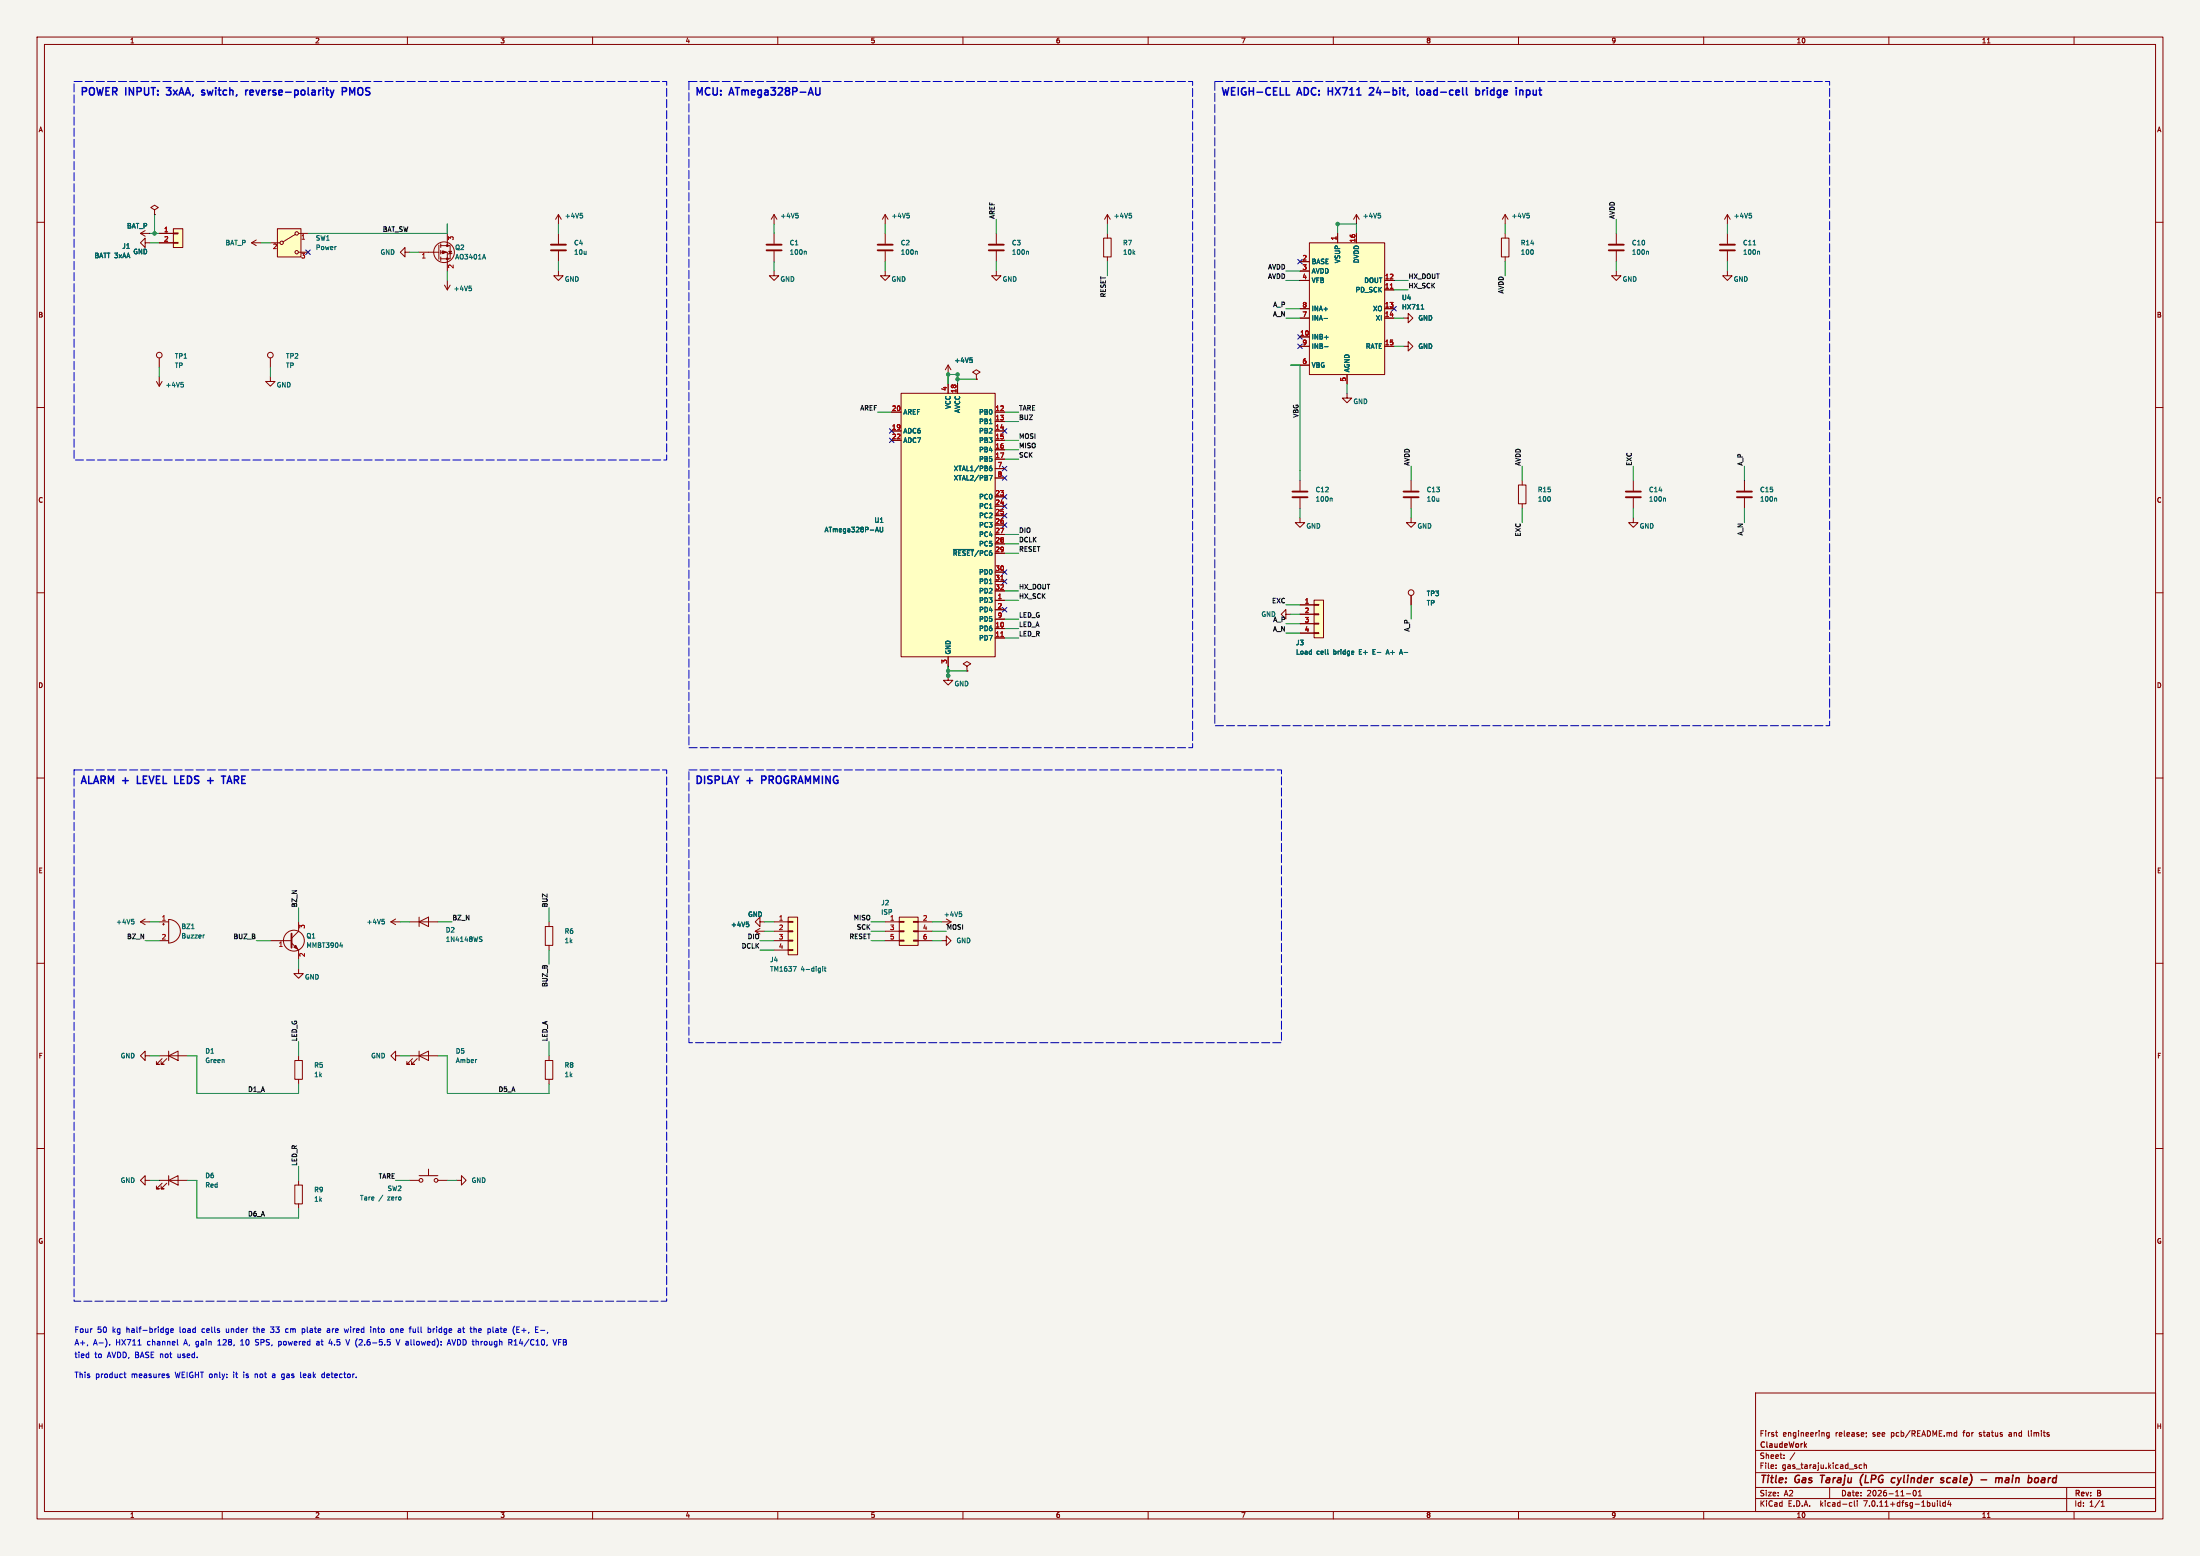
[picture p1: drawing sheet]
<svg xmlns="http://www.w3.org/2000/svg" width="594mm" height="420mm" viewBox="0 0 594 420" stroke-linecap="round" stroke-linejoin="round" font-family="sans-serif">
<path d="M0 0h594v420h-594z" fill="#f5f4ef" stroke="#f5f4ef" stroke-width=".27"/>
<g fill="none" stroke="#840000" stroke-width=".27">
<path d="M10 10h574v400h-574zM12 12h570v396h-570zM60 10v2M110 10v2M160 10v2M210 10v2M260 10v2M310 10v2M360 10v2M410 10v2M460 10v2M510 10v2"/>
<path d="M536.6 11.6h.7M560 10v2M10 60h2M41.7 56.6l1-.6-1-.6-1 .6 1 .6v1.3M41.7 57.9h.1M150.8 57.9v2.6M150.8 57.9l-.8 1.3M150.8 57.9l.7 1.3M209 57.9v2.6M209 57.9l-.8 1.3M209 57.9l.8 1.3M239 57.9l-.8 1.3"/>
<path d="M239 57.9v2.6M239 57.9l.8 1.3M299 57.9v2.6M299 57.9l-.8 1.3M299 57.9l.8 1.3M366.2 57.9v2.6M366.2 57.9l-.7 1.3M366.2 57.9l.8 1.3M406.4 57.9l-.8 1.3M406.4 57.9v2.6M406.4 57.9l.8 1.3M466.4 57.9l-.8 1.3"/>
<path d="M466.4 57.9v2.6M466.4 57.9l.8 1.3M582 60h2M37.9 63l1.3 .8M37.9 63h2.6M39.2 65.5v-1.2l-1.3 1.2 1.3 1.3v-1.3h1.3M39.2 62.2l-1.3 .8M43 63h3.8M43 65.5h3.8M46.8 65.4h1.3v.3h-1.3zM46.8 62.9h1.3v.2h-1.3zM46.8 61.7h2.5v5.1h-2.5z"/>
<path d="M67.9 65.5h2.6M67.9 65.5l1.3 .8M69.2 64.8l-1.3 .7M73 65.5h2.5M74.9 61.7h6.4v7.6h-6.4zM79.7 63.3l-3.3 2M80.6 63h2.6M80.6 68.1h2.6M109.4 68.1v-1.3l-1.3 1.3 1.3 1.2v-1.2h1.2M113.2 68.1h5.3M118.5 66.2v3.8M119 68.1h1.8v5.1"/>
<path d="M119 66.3h2.5v3.6h-2.5M119 65.8v1M119 67.6v1M119 69.3v1.1M120 77l.8 1.2M120.8 63v3.3M120.8 75.7v2.5M121.2 67.8h.7l-.4 .7zM121.5 77l-.7 1.2M122.1 68.3l-1.1 .3M150.8 73.2v1.2h1.2l-1.2 1.3-1.3-1.3h1.3M150.8 63v2.8"/>
<path d="M150.8 67.8v2.8M209 73.2v1.2h1.3l-1.3 1.3-1.3-1.3h1.3M209 63v2.8M209 67.8v2.8M239 73.2v1.2h1.3l-1.3 1.3-1.3-1.3h1.3M239 63v2.8M239 67.8v2.8M269 73.2v1.2h1.3l-1.3 1.3-1.3-1.3h1.3M269 63v2.8M269 67.8v2.8M298 64.3h2v5h-2zM299 63v1.3"/>
<path d="M299 69.3v1.3M351 75.7h2.5M351 70.6h2.5M351 73.2h2.5M353.5 65.5h20.4v35.6h-20.4zM361.2 63v2.5M366.2 63v2.5M373.9 78.2h2.5M373.9 75.7h2.5M405.4 64.3h2v5h-2zM406.4 63v1.3M406.4 69.3v1.3"/>
<path d="M436.4 73.2v1.2h1.3l-1.3 1.3-1.3-1.3h1.3M436.4 63v2.8M436.4 67.8v2.8M466.4 73.2v1.2h1.3l-1.3 1.3-1.3-1.3h1.3M466.4 63v2.8M466.4 67.8v2.8M43 96.6v2.6M73 96.6v2.6M256 98.5l-.8 1.3M256 98.5v2.6M256 98.5l.8 1.3M351 90.9h2.5"/>
<path d="M351 83.3h2.5M351 85.9h2.5M351 93.5h2.5M351 98.6h2.5M373.9 83.3h2.5M373.9 85.9h2.5M373.9 93.5h2.5M378.9 93.5h1.3v-1.3l1.3 1.3-1.3 1.2v-1.2M378.9 85.9h1.3v-1.3l1.3 1.3-1.3 1.2v-1.2M10 110h2M42.2 103l.8 1.2M43 101.7v2.5"/>
<path d="M43.8 103l-.8 1.2M73 101.7v1.3h1.3l-1.3 1.2-1.3-1.2h1.3M240.8 111.2h2.5M240.8 116.3h2.5M240.8 118.9h2.5M243.3 106.2h25.4v71.1h-25.4zM256 103.6v2.6M258.5 103.6v2.6M263.6 101.1l1-.7-1-.6-1 .6 1 .7v1.2M263.6 102.3h.1M268.7 111.2h2.5M268.7 113.8h2.5"/>
<path d="M268.7 116.3h2.5M268.7 118.9h2.5M363.7 106.2v1.2h1.3l-1.3 1.3-1.3-1.3h1.3M363.7 101.1v2.5M582 110h2M268.7 121.4h2.5M268.7 123.9h2.5M268.7 134.1h2.5M268.7 136.6h2.5M268.7 139.2h2.5M268.7 126.5h2.5M268.7 129h2.5"/>
<path d="M351 139.8v1.3h1.3l-1.3 1.2-1.3-1.2h1.3M351 129.6v2.8M351 134.5v2.8M381 139.8v1.3h1.3l-1.3 1.2-1.3-1.2h1.3M381 129.6v2.8M381 134.5v2.8M410 130.9h2v5.1h-2zM411 129.6v1.3M411 136v1.3M441 139.8v1.3h1.3l-1.3 1.2-1.3-1.2h1.3M441 129.6v2.8M441 134.5v2.8"/>
<path d="M471 129.6v2.8M471 134.5v2.8M10 160h2M268.7 141.7h2.5M268.7 144.3h2.5M268.7 146.8h2.5M268.7 149.3h2.5M268.7 154.4h2.5M268.7 157h2.5M268.7 159.5h2.5M582 160h2M256 177.3v2.5"/>
<path d="M261.1 179.8l1-.6-1-.6-1 .6 1 .6v1.3M268.7 162h2.5M268.7 169.7h2.5M268.7 172.2h2.5M268.7 164.6h2.5M268.7 167.1h2.5M347.2 165.8v-1.3l-1.3 1.3 1.3 1.3v-1.3h1.3M351 163.3h3.8M351 165.8h3.8M351 168.3h3.8M351 170.9h3.8M354.8 170.8h1.3v.2h-1.3z"/>
<path d="M354.8 168.2h1.3v.3h-1.3zM354.8 165.7h1.3v.2h-1.3zM354.8 163.1h1.3v.3h-1.3zM354.8 162h2.6v10.2h-2.6zM381 160.7v2.6M256 182.4v1.2h1.3l-1.3 1.3-1.3-1.3h1.3M261.1 181.1h.1M10 210h2M582 210h2M10 260h2M37.9 248.8h2.6M37.9 248.8l1.3 .8"/>
<path d="M39.2 248.1l-1.3 .7M43 248.8h2.5M43 253.9h2.5M43.9 249.5h.5M44.1 249.2v.5M45.5 248.2a3.2 3.2 0 0 1 3.2 3.2 3.2 3.2 0 0 1-3.2 3.1zM73 253.9h5.7M78.7 254.5l1.9 1.9v2.6M80.6 248.8v2.6l-1.9 1.9M105.5 248.8h2.6M105.5 248.8l1.3 .8M106.8 248.1l-1.3 .7"/>
<path d="M110.6 248.8h7.6M113.2 248.8l2.5-1.3v2.6zM113.2 247.5v2.6M147.2 250.1h2.1v5.1h-2.1zM148.2 248.8v1.3M148.2 255.2v1.2M203.9 251.4h2.6M203.9 251.4l1.3 .7M205.2 248.8v-1.3l-1.3 1.3 1.3 1.3v-1.3h1.3M205.2 250.6l-1.3 .8M209 248.8h3.8M209 251.4h3.8"/>
<path d="M209 253.9h3.8M209 256.4h3.8M212.8 256.3h1.3v.3h-1.3zM212.8 253.8h1.3v.2h-1.3zM212.8 251.2h1.3v.3h-1.3zM212.8 248.7h1.3v.2h-1.3zM212.8 247.5h2.6v10.2h-2.6zM239 248.8h3.8M239 251.4h3.8M239 253.9h3.8M242.8 253.8h1.3v.2h-1.3zM242.8 251.2h1.3v.3h-1.3z"/>
<path d="M242.8 248.7h1.3v.2h-1.3zM242.8 247.5h5.1v7.7h-5.1zM246.6 253.8h1.3v.2h-1.3zM246.6 251.2h1.3v.3h-1.3zM246.6 248.7h1.3v.2h-1.3zM247.9 248.8h3.8M247.9 251.4h3.8M247.9 253.9h3.8M254.2 253.9h1.3v-1.3l1.3 1.3-1.3 1.3v-1.3M254.2 248.8h2.6M255.5 248.1l1.3 .7M256.8 248.8l-1.3 .8"/>
<path d="M582 260h2M80.6 261.5v1.3h1.3l-1.3 1.3-1.2-1.3h1.2M39.2 285v-1.3l-1.3 1.3 1.3 1.3v-1.3h1.3M43 285h7.6M43.8 285.7l-1.6 1.6h.8h-.8v-.8M45 285.7l-1.5 1.6h.8h-.8v-.8M45.5 285l2.6-1.3v2.6zM45.5 283.7v2.6M79.6 286.3h2v5h-2zM80.6 285v1.3M80.6 291.3v1.3M106.8 285v-1.3l-1.3 1.3 1.3 1.3v-1.3h1.3"/>
<path d="M110.6 285h7.6M111.4 285.7l-1.5 1.6h.7h-.7v-.8M112.7 285.7l-1.6 1.6h.8h-.8v-.8M113.2 285l2.5-1.3v2.6zM113.2 283.7v2.6M147.2 286.3h2.1v5h-2.1zM148.2 285v1.3M148.2 291.3v1.3M10 310h2M39.2 318.6v-1.3l-1.3 1.3 1.3 1.3v-1.3h1.3M43 318.6h7.6M43.8 319.4l-1.6 1.5h.8h-.8v-.8"/>
<path d="M45 319.4l-1.5 1.5h.8h-.8v-.8M45.5 318.6l2.6-1.3v2.6zM45.5 317.3v2.6M79.6 319.9h2v5.1h-2zM80.6 318.6v1.3M110.6 318.6h2.6M113.2 317.3h5M115.7 315.6v1.7M118.2 318.6h2.6M123.3 318.6h1.3v-1.3l1.3 1.3-1.3 1.3v-1.3M582 310h2M80.6 325v1.2"/>
<path d="M10 360h2M474 376h108v32h-108zM582 360h2M474 397.5h108M474 391.5h108M479.4 386.7h.6M479.5 396.2v.2M479.5 395.4v.2M479.7 387.6l.3 .1M481.7 393.5v.2M481.7 392.7v.2M484.6 392.1l-1.3 1.9"/>
<path d="M493.9 386.7h-.4l-.3 .3 .1 .6h.6M493.9 386.7v1.2l-.3 .3-.4-.1M501.2 395.9l.2 .2-.2 .3M501.2 395.4h.1M502.7 395.4h-.5l-.2 .3 .1 .6h.6M503.3 395.5l.6-.1 .1 1M503.3 394.9v1.5M503.9 386.7v.2M504 387.6l-.2 .3M527.7 386.7h.6M527.7 387.6h.6M528.3 386.2v1.5"/>
<path d="M542.5 387.2v.4M547.7 386.2v1.3l.2 .2M60 408v2M110 408v2M160 408v2M210 408v2M260 408v2M310 408v2M360 408v2M410 408v2M460 408v2M474 404.5h108"/>
<path d="M474 401.5h108M494 401.5v3M499.6 405.6h.4M500 406.5l-.4 .1M500.7 405.1v1.3l.2 .2M501.5 405.1v.1M501.5 405.6v1M510 408v2M514.7 403.2h1.2M516.7 402.4a.72 .72 0 0 0-.3 .8 .72 .72 0 0 0 .8 .5l.2-.5-.2-.8M518 403.8h.8M518 402.7l.4-.4v1.5"/>
<path d="M523.1 405.1v.1M523.1 405.6v1M523.8 405.1v1.3l.2 .2M525.2 405.6h-.4l-.3 .3 .2 .6h.5M525.2 405.1v1.5M526.2 405l-.3 1.1h.9M526.6 405.6v1M536.6 409.6h.7M558 401.5v6.5M560 408v2M567.3 406.6h.9M567.3 405.5l.4-.4v1.5"/>
<circle cx="76" cy="65.5" r=".46"/>
<circle cx="80.1" cy="68.1" r=".46"/>
<circle cx="80.1" cy="63" r=".46"/>
<circle cx="119.9" cy="68.1" r="2.79"/>
<circle cx="43" cy="95.9" r=".76"/>
<circle cx="73" cy="95.9" r=".76"/>
<circle cx="381" cy="160" r=".76"/>
<circle cx="79.3" cy="253.9" r="2.82"/>
<circle cx="113.7" cy="318.6" r=".51"/>
<circle cx="117.7" cy="318.6" r=".51"/>
</g>
<g fill="none" stroke="#840000" stroke-width=".4">
<path d="M491.5 398.2h1.1M492.1 398.2l-.3 2M503.1 397.9a2.35 2.35 0 0 0-.4 3.1M511.5 398.9l.2 .1M512.4 398.9l.3 1.3M526.6 399h-.7l-.3 .8 .3 .4 .6-.1M534.9 399.4h1.5M538.9 398.9l-.1 1.3M539 399h.7M539.9 399h.7M541.6 399h.8l-.1 1.2M542.4 399.3l-.9 .2-.1 .4 .2 .3 .7-.1"/>
<path d="M551.3 399h.8l-.1 1.2M552.1 399.3l-.7 .1-.3 .3M512.4 400.7l-.3 .2M551.2 400.1h.8"/>
</g>
<g fill="#ffffc2" stroke="#ffffc2" stroke-width=".27">
<path d="M353.5 65.5h20.4v35.6h-20.4z"/>
<path d="M46.8 61.7h2.5v5.1h-2.5z"/>
<path d="M74.9 61.7h6.4v7.6h-6.4z"/>
<path d="M242.8 247.5h5.1v7.7h-5.1z"/>
<path d="M212.8 247.5h2.6v10.2h-2.6z"/>
<path d="M354.8 162h2.6v10.2h-2.6z"/>
<path d="M243.3 106.2h25.4v71.1h-25.4z"/>
</g>
<g fill="none" stroke="#006464" stroke-width=".27">
<path d="M156.7 57.6h.6M157.1 58.1l.2 .2-.2 .5M214.9 57.6h.6M215.3 58.1l.2 .2-.2 .5M244.9 57.6h.6M245.3 58.1l.2 .2-.2 .5M304.9 57.6h.6M305.3 58.1l.2 .2-.2 .5M372.1 57.6h.6M372.5 58.1l.3 .2-.3 .5M412.3 57.6h.6M412.7 58.1l.2 .2-.2 .5"/>
<path d="M472.3 57.6h.6M472.7 58.1l.3 .2-.3 .5M126.7 77.2h.6M127.1 77.7l.2 .2-.2 .6M130.7 68.7l.4 1.2M217.5 67.8l.2 .2v.7M247.5 67.8l.2 .2v.7M277.5 67.8l.2 .2v.7M444.9 67.8l.2 .2v.7M473.3 66.1h.8M474.9 67.8l.2 .2v.7M261.9 96.6h.6"/>
<path d="M262.3 97.1l.2 .2-.2 .6M357.5 86h.9M357.7 91h.9M357.7 93.6h.9M383.7 83.4h.7M48.9 103.2h.6M49.3 103.7l.2 .2-.2 .6M267.1 128.3h.8l-.5 1.3M267.2 126.4l.4-.1 .3 .2-.2 .5-.5-.1M267.7 125.8l-.5 .3M359.5 134.5l.2 .1v.7M449.5 134.5l.2 .1v.7"/>
<path d="M479.5 134.5l.2 .1v.7M236.5 143.2h.6M236.8 142.3l.4 1.3M237.6 142.3v1l.3 .3 .4-.3v-1M257.4 148.3h5.5M358.6 176.5l.1 .1M374.3 176.2h.6M374.6 175.3l-.4 1.3M378 176.2h.6M378.3 175.3l-.4 1.3M35.5 248.1h.6M36 248.6l.2 .3-.2 .5"/>
<path d="M51.7 250.7h.7M55.2 252.4h-.2M91.7 255.3h.8M92.3 254.9v.8M103.2 248.1h.6M103.6 248.6l.2 .3-.2 .5M129.7 253.5l.3 .1 .1 .3-.5 .2M129.7 252.9h.4M201.5 248.9h.6M202 249.4l.2 .2-.2 .5M259 246.1h.6M259.4 246.6l.3 .3-.3 .5"/>
<path d="M214.1 260.9h.9l-.6 1.3M222.1 260.9v.1M222.1 261.3v.9M222.5 261.3h.5M222.7 260.9v1.1l.3 .2"/>
</g>
<path d="M375.4 77.8h.7M270.2 156.5h.7M270.2 171.8h.7" fill="none" stroke="#a90000" stroke-width=".27"/>
<g fill="none" stroke="#840000" stroke-width=".51">
<path d="M148.7 67.6h4.1M148.7 66h4.1M207 67.6h4M207 66h4M237 67.6h4M237 66h4M267 67.6h4M267 66h4M434.4 67.6h4M434.4 66h4M464.4 67.6h4M464.4 66h4"/>
<path d="M349 134.2h4M349 132.7h4M379 134.2h4M379 132.7h4M439 134.2h4M439 132.7h4M469 134.2h4M469 132.7h4M78.7 252v3.8"/>
</g>
<g fill="#840000" stroke="#840000" stroke-width=".27">
<path d="M79.4 255.7l.5-.5 .5 1z"/>
<path d="M119.5 67.7l1 .4-1 .4z"/>
<circle cx="120.8" cy="69.9" r=".25"/>
<circle cx="120.8" cy="66.3" r=".25"/>
</g>
<g fill="none" stroke="#0000c2" stroke-width=".4">
<path d="M44.9 23.7h1.2M44.9 25.5l.3 .2M54.5 24.9l.8 .4-.1 .3-.6 .1M54.5 24.4h.7M66.9 24.3l-.6 .4M68.1 24.3h-.3l-.3 .3 .1 1 .5 .1M68.4 24.8l-.9 .2M92.4 24.7l1-.1 .2-.3-.1-.5-.3-.1h-.8v2M95.1 25.1l-.7-1.4v2M221.4 23.7l-.1 1.8-.3 .2-.7-.2M347.3 25.7h.9M358.6 23.7v2"/>
<path d="M358.6 24.6h1.2M370.7 23.7h-.7l-.2 .1M370.8 24.5l-1.1 1.2h1.2M382.5 23.7v1.7l.3 .3M384.3 24.4l-.4-.1-.4 .4 .2 .9h.6M398.5 24.4l.6-.1 .4 .4-.2 .9h-.8M398.5 23.7v2M400.3 24.3v1.4M400.9 24.3l-.6 .4M412.1 25.6l.6 .1M412.1 24.3v2M412.7 24.3l-.6 .1"/>
<path d="M37.1 209.5v2h.9M56 210.7h1.6M59.8 209.5h1.1M60.3 209.5v2M61.3 211.5l.7-2 .6 2M61.5 210.9h.9M205.7 210.5h.7M206.4 209.5h-.7v2"/>
</g>
<g fill="none" stroke="#0000c2" stroke-width=".27">
<path d="M44.7 359.4l.3 .3 .5-.1M45.5 358.7v1.2l-.3 .3-.4-.1M45.5 358.7h-.5l-.3 .2M46.1 359.2l.7-.2-.1-.3h-.4l-.2 .2 .1 .7h.5M68.3 358.7h.6M73 359.5l.7 .2M73 358.2h1M77.7 358.7l-.6 .2 .1 .6 .5 .2M81.6 359.6h.6M81.6 358.7h.6M81.6 358.7v1.5M88.4 358.7h.4l.2 .2"/>
<path d="M89 359l-.7 .3 .2 .4 .5-.1M94.1 358.7l-.3 1-.3-.8-.3 .8M100.1 358.2v.1M100.8 358.7v1M101.2 358.7l-.4 .1M105.6 358.7h.4l.2 .2v.6l-.6 .1M111.5 358.7v.7l.5 .3M115.7 358.7l.6 .2-.1 .6-.5 .2M117 358.7v1M117.1 358.7l-.1 .2M123.9 358.7l.5 .2v.8M124.4 359.6l-.5 .1"/>
<path d="M124.4 359l-.5 .1M124.9 358.7h.6M125.1 358.2v1.2l.2 .3M128.4 358.7l.2 .2v.8M133.1 358.2v1.2l.2 .3M139.5 358.9h.5M140.2 358.2h-.7v1.5h.7M146 359.1h1.1M29.6 362.9v.2M33.5 370.9h.5M33.7 370.4v1.2l.3 .3M37.2 363.1h.9"/>
<path d="M45.2 370.9h.4M45.2 371.4h.4l.1 .2-.5 .3M47.9 361.6v1.2l.2 .3M58.8 363.1h.9M59 361.9l-.2 .1M65 363.1h.8M65.2 361.8l-.2 .2M68.9 370.9v1M69 370.9l-.1 .1M69 363l.5 .1M69.2 361.6l-.2 .2 .2 .5M74 370.9h-.4"/>
<path d="M74.1 371.3l-.6 .2 .1 .3 .5 .1M75.2 363l.5 .1M75.2 362.1v1.5M75.7 362.1h-.5M76.1 372.3l.4 .1M76.2 371.8l.4 .1M76.6 370.9h-.4M81.2 370.4v1.2l.2 .3M85.5 362.1h.6M86 362.5l-.5 .2v.3l.5 .1M87.6 370.9h-.4l-.3 .2 .1 .7h.6M89.2 361.5l-.4 1.1h.9"/>
<path d="M93.4 361.6l.5 1.5 .5-1.5M107 361.6l.5 1.5 .5-1.5M120.7 363.1l.5-1.5 .5 1.5M120.9 362.6h.7M122 361.6l.5 1.5M137.4 361.6h.6l.2 .2-.1 .5h-.7M137.7 362.3l.5 .8M138.8 363.1h.9M139.2 361.6l-.4 .4M149.3 361.6l.5 1.5 .5-1.5M150.8 362.3h.5M151.5 361.6h-.7v1.5"/>
</g>
<path d="M20 22h160v102.2h-160v-102.2M186 22h136v179.8h-136v-179.8M328 22h166v173.9h-166v-173.9M20 207.8h160v143.4h-160v-143.4M186 207.8h160v73.6h-160v-73.6" fill="none" stroke="#0000c2" stroke-width=".27" stroke-dasharray="2.2 .8"/>
<g fill="none" stroke="#009600" stroke-width=".27">
<path d="M41.7 57.9v5.1M269 59.2v3.8M436.4 59.2v3.8M40.5 63h2.5M40.5 65.5h2.5M70.5 65.5h2.5M110.6 68.1h2.6M120.8 60.5v2.5h-37.6M120.8 73.2v2.5M150.8 60.5v2.5M150.8 70.6v2.6M209 60.5v2.5"/>
<path d="M209 70.6v2.6M239 60.5v2.5M239 70.6v2.6M269 70.6v2.6M299 60.5v2.5M299 70.6v3.8M347.2 75.7h3.8M347.2 73.2h3.8M361.2 63v-2.5h5v2.5M376.4 78.2h3.8M376.4 75.7h3.8M406.4 60.5v2.5"/>
<path d="M406.4 70.6v3.8M436.4 70.6v2.6M466.4 60.5v2.5M466.4 70.6v2.6M43 99.2v2.5M73 99.2v2.5M347.2 85.9h3.8M347.2 83.3h3.8M348.5 98.6h2.5v31M376.4 85.9h2.5M376.4 93.5h2.5M236.9 111.2h3.9"/>
<path d="M256 101.1h.1M256 101.1h2.5v2.5M256 101.1v2.5M258.5 102.3h5.1M271.2 111.2h3.8M271.2 118.9h3.8M271.2 113.8h3.8M363.7 103.6v2.6M271.2 121.4h3.8M271.2 123.9h3.8M351 137.3v2.5M381 125.8v3.8"/>
<path d="M381 137.3v2.5M411 125.8v3.8M411 137.3v3.8M441 125.8v3.8M441 137.3v2.5M471 125.8v3.8M471 137.3v3.8M271.2 149.3h3.8M271.2 159.5h3.8M271.2 144.3h3.8M271.2 146.8h3.8M256 179.8v2.6"/>
<path d="M271.2 172.2h3.8M271.2 167.1h3.8M271.2 162h3.8M271.2 169.7h3.8M347.2 170.9h3.8M347.2 163.3h3.8M347.2 168.3h3.8M348.5 165.8h2.5M381 163.3v3.8M256 182.4h.1M256 181.1h5.1M39.2 253.9h3.8"/>
<path d="M40.5 248.8h2.5M69.2 253.9h3.8M80.6 245v3.8M80.6 259v2.5M108.1 248.8h2.5M118.2 248.8h3.9M148.2 245v3.8M148.2 256.4v3.8M205.2 253.9h3.8M205.2 256.4h3.8M206.5 248.8h2.5M206.5 251.4h2.5"/>
<path d="M235.2 253.9h3.8M235.2 248.8h3.8M235.2 251.4h3.8M251.7 253.9h2.5M251.7 248.8h2.5M251.7 251.4h3.8M40.5 285h2.5M50.6 285h2.6v10.1h27.4v-2.5M80.6 281.2v3.8M108.1 285h2.5M118.2 285h2.6v10.1h27.4v-2.5M148.2 281.2v3.8"/>
<path d="M40.5 318.6h2.5M50.6 318.6h2.6v10.2h27.4v-2.6M80.6 314.8v3.8M106.8 318.6h3.8M120.8 318.6h2.5"/>
</g>
<g fill="none" stroke="#000084" stroke-width=".27">
<path d="M82.6 67.5l1.2 1.2M83.8 67.5l-1.2 1.2M350.4 70l1.2 1.2M351.6 70l-1.2 1.2M350.4 92.9l1.2 1.2M350.4 90.3l1.2 1.2M351.6 92.9l-1.2 1.2M351.6 90.3l-1.2 1.2M375.8 82.7l1.2 1.2M377 82.7l-1.2 1.2M240.2 115.7l1.2 1.2M240.2 118.2l1.2 1.3"/>
<path d="M241.4 115.7l-1.2 1.2M241.4 118.2l-1.2 1.3M270.6 115.7l1.2 1.2M271.8 115.7l-1.2 1.2M270.6 128.4l1.2 1.2M270.6 138.6l1.2 1.2M270.6 133.5l1.2 1.2M270.6 125.9l1.2 1.2M270.6 136l1.2 1.2M271.8 128.4l-1.2 1.2M271.8 138.6l-1.2 1.2M271.8 133.5l-1.2 1.2"/>
<path d="M271.8 125.9l-1.2 1.2M271.8 136l-1.2 1.2M270.6 141.1l1.2 1.2M270.6 156.3l1.2 1.3M270.6 153.8l1.2 1.2M271.8 141.1l-1.2 1.2M271.8 156.3l-1.2 1.3M271.8 153.8l-1.2 1.2M270.6 164l1.2 1.2M271.8 164l-1.2 1.2"/>
</g>
<g fill="#009600" stroke="#009600" stroke-width=".27">
<circle cx="258.5" cy="102.3" r=".46"/>
<circle cx="361.2" cy="60.5" r=".46"/>
<circle cx="258.5" cy="101.1" r=".46"/>
<circle cx="256" cy="101.1" r=".46"/>
<circle cx="41.7" cy="63" r=".46"/>
<circle cx="256" cy="182.4" r=".46"/>
<circle cx="256" cy="181.1" r=".46"/>
</g>
<g font-size="2.8" fill="#0000c2">
<text x="21.5" y="26.3">POWER</text>
<text x="34" y="26.3">INPUT:</text>
<text x="46" y="26.3">3xAA,</text>
<text x="56.2" y="26.3">switch,</text>
<text x="68.8" y="26.3">reverse-polarity</text>
<text x="95.7" y="26.3">PMOS</text>
<text x="187.5" y="26.3">MCU:</text>
<text x="197.2" y="26.3">ATmega328P-AU</text>
<text x="329.5" y="26.3">WEIGH-CELL</text>
<text x="350.5" y="26.3">ADC:</text>
<text x="359.5" y="26.3">HX711</text>
<text x="371.5" y="26.3">24-bit,</text>
<text x="385" y="26.3">load-cell</text>
<text x="401.8" y="26.3">bridge</text>
<text x="413.4" y="26.3">input</text>
<text x="21.5" y="212.2">ALARM +</text>
<text x="38" y="212.2">LEVEL LEDS</text>
<text x="63.3" y="212.2">TARE</text>
<text x="187.5" y="212.2">DISPLAY</text>
<text x="201.7" y="212.2">+</text>
<text x="206.5" y="212.2">PROGRAMMING</text>
</g>
<g font-size="2.8" fill="#840000">
<text x="475" y="400.9">Title:</text>
<text x="484.7" y="400.9">Gas</text>
<text x="492.4" y="400.9">Taraju</text>
<text x="503.9" y="400.9">(LPG</text>
<text x="513.2" y="400.9">cylinder</text>
<text x="527.3" y="400.9">scale)</text>
<text x="538.9" y="400.9">-</text>
<text x="543.7" y="400.9">main</text>
<text x="553.2" y="400.9">board</text>
</g>
<g font-size="2.1" fill="#0000c2">
<text x="20" y="359.9">Four</text>
<text x="26.2" y="359.9">50</text>
<text x="30.4" y="359.9">kg</text>
<text x="34.3" y="359.9">half-bridge</text>
<text x="48.8" y="359.9">load</text>
<text x="54.9" y="359.9">cells</text>
<text x="61.6" y="359.9">under</text>
<text x="69.2" y="359.9">the</text>
<text x="74" y="359.9">33</text>
<text x="78.1" y="359.9">cm</text>
<text x="82.7" y="359.9">plate</text>
<text x="89.7" y="359.9">are</text>
<text x="94.5" y="359.9">wired</text>
<text x="101.7" y="359.9">into</text>
<text x="107.3" y="359.9">one</text>
<text x="112.6" y="359.9">full</text>
<text x="117.7" y="359.9">bridge</text>
<text x="126" y="359.9">at</text>
<text x="129.5" y="359.9">the</text>
<text x="134.3" y="359.9">plate</text>
<text x="141.2" y="359.9">(E+,</text>
<text x="147.4" y="359.9">E-,</text>
<text x="20" y="363.3">A+,</text>
<text x="25.2" y="363.3">A-).</text>
<text x="31.3" y="363.3">HX711</text>
<text x="39.9" y="363.3">channel</text>
<text x="50" y="363.3">A, gain</text>
<text x="59.4" y="363.3">128,</text>
<text x="65.7" y="363.3">10</text>
<text x="69.8" y="363.3">SPS,</text>
<text x="76.2" y="363.3">powered</text>
<text x="86.6" y="363.3">at</text>
<text x="90.2" y="363.3">4.5</text>
<text x="95" y="363.3">V (2.6-5.5</text>
<text x="108.9" y="363.3">V allowed):</text>
<text x="123" y="363.3">AVDD through</text>
<text x="139.8" y="363.3">R14/C10,</text>
<text x="152.1" y="363.3">VFB</text>
<text x="20" y="366.7">tied</text>
<text x="25.5" y="366.7">to</text>
<text x="29" y="366.7">AVDD, BASE not</text>
<text x="48.4" y="366.7">used.</text>
<text x="20" y="372.1">This</text>
<text x="25.7" y="372.1">product</text>
<text x="35.5" y="372.1">measures</text>
<text x="47.5" y="372.1">WEIGHT only:</text>
<text x="63.4" y="372.1">it</text>
<text x="66.3" y="372.1">is</text>
<text x="69.5" y="372.1">not</text>
<text x="74.4" y="372.1">a</text>
<text x="77.1" y="372.1">gas</text>
<text x="82.3" y="372.1">leak</text>
<text x="88.2" y="372.1">detector.</text>
</g>
<g font-size="2.1" fill="#840000">
<text x="475" y="388">First</text>
<text x="481.3" y="388">engineering</text>
<text x="495.6" y="388">release;</text>
<text x="505.8" y="388">see</text>
<text x="510.8" y="388">pcb/README.md</text>
<text x="530.5" y="388">for</text>
<text x="534.9" y="388">status</text>
<text x="543.1" y="388">and</text>
<text x="548.5" y="388">limits</text>
<text x="475" y="394">Sheet:</text>
<text x="475" y="391.2">ClaudeWork</text>
<text x="475" y="396.7">File:</text>
<text x="481.1" y="396.7">gas_taraju.kicad_sch</text>
<text x="475" y="406.9">KiCad</text>
<text x="475" y="404.1">Size:</text>
<text x="481.7" y="404.1">A2</text>
<text x="482.7" y="406.9">E.D.A.</text>
<text x="491.6" y="406.9">kicad-cli</text>
<text x="497" y="404.1">Date:</text>
<text x="503.5" y="406.9">7.0.11+dfsg-1build4</text>
<text x="504" y="404.1">2026-11-01</text>
<text x="560" y="404.3">Rev:</text>
<text x="560" y="406.9">Id:</text>
<text x="564.1" y="406.9">1/1</text>
<text x="566.4" y="404.3">B</text>
</g>
<g font-size="1.8" fill="#840000">
<text x="35" y="11.9">1</text>
<text x="85" y="11.9">2</text>
<text x="135" y="11.9">3</text>
<text x="185" y="11.9">4</text>
<text x="235" y="11.9">5</text>
<text x="285" y="11.9">6</text>
<text x="335" y="11.9">7</text>
<text x="385" y="11.9">8</text>
<text x="435" y="11.9">9</text>
<text x="485" y="11.9">10</text>
<text x="535" y="11.9">11</text>
<text x="10.3" y="35.9">A</text>
<text x="582.3" y="35.9">A</text>
<text x="10.3" y="85.9">B</text>
<text x="582.3" y="85.9">B</text>
<text x="10.3" y="135.9">C</text>
<text x="582.3" y="135.9">C</text>
<text x="10.3" y="185.9">D</text>
<text x="582.3" y="185.9">D</text>
<text x="10.3" y="235.9">E</text>
<text x="582.3" y="235.9">E</text>
<text x="10.3" y="285.9">F</text>
<text x="582.3" y="285.9">F</text>
<text x="10.3" y="335.9">G</text>
<text x="582.3" y="335.9">G</text>
<text x="10.2" y="385.9">H</text>
<text x="582.2" y="385.9">H</text>
<text x="35" y="409.9">1</text>
<text x="85" y="409.9">2</text>
<text x="135" y="409.9">3</text>
<text x="185" y="409.9">4</text>
<text x="235" y="409.9">5</text>
<text x="285" y="409.9">6</text>
<text x="335" y="409.9">7</text>
<text x="385" y="409.9">8</text>
<text x="435" y="409.9">9</text>
<text x="485" y="409.9">10</text>
<text x="535" y="409.9">11</text>
</g>
<g font-size="1.8" fill="#006464">
<text x="152.4" y="59.1">+4V5</text>
<text x="210.6" y="59.1">+4V5</text>
<text x="240.6" y="59.1">+4V5</text>
<text x="300.6" y="59.1">+4V5</text>
<text x="367.9" y="59.1">+4V5</text>
<text x="408" y="59.1">+4V5</text>
<text x="468" y="59.1">+4V5</text>
<text x="34.2" y="61.9">BAT_P</text>
<text x="85.2" y="65.1">SW1</text>
<text x="25.4" y="69.9">BATT 3xAA</text>
<text x="32.9" y="67.3">J1</text>
<text x="35.9" y="68.8">GND</text>
<text x="60.8" y="66.4">BAT_P</text>
<text x="85.2" y="67.7">Power</text>
<text x="102.6" y="68.9">GND</text>
<text x="122.8" y="70.2">AO3401A</text>
<text x="122.8" y="67.7">Q2</text>
<text x="154.9" y="66.4">C4</text>
<text x="154.9" y="68.9">10u</text>
<text x="213.1" y="66.4">C1</text>
<text x="213.1" y="68.9">100n</text>
<text x="243.1" y="66.4">C2</text>
<text x="243.1" y="68.9">100n</text>
<text x="273.1" y="66.4">C3</text>
<text x="273.1" y="68.9">100n</text>
<text x="303.1" y="66.4">R7</text>
<text x="303.1" y="68.9">10k</text>
<text x="354" y="71.5">BASE</text>
<text x="362" y="71.2" transform="rotate(-90 362 71.2)">VSUP</text>
<text x="367.1" y="71.2" transform="rotate(-90 367.1 71.2)">DVDD</text>
<text x="410.5" y="66.4">R14</text>
<text x="410.5" y="68.9">100</text>
<text x="440.5" y="66.4">C10</text>
<text x="440.5" y="68.9">100n</text>
<text x="470.5" y="66.4">C11</text>
<text x="470.5" y="68.9">100n</text>
<text x="152.4" y="76.2">GND</text>
<text x="210.6" y="76.2">GND</text>
<text x="240.6" y="76.2">GND</text>
<text x="270.6" y="76.2">GND</text>
<text x="354" y="74">AVDD</text>
<text x="354" y="76.6">VFB</text>
<text x="368.2" y="76.6">DOUT</text>
<text x="438" y="76.2">GND</text>
<text x="468" y="76.2">GND</text>
<text x="122.4" y="78.8">+4V5</text>
<text x="365.9" y="79.1">PD_SCK</text>
<text x="378.4" y="81.2">U4</text>
<text x="378.4" y="83.7">HX711</text>
<text x="354" y="86.7">INA-</text>
<text x="354" y="84.2">INA+</text>
<text x="370.6" y="84.2">XO</text>
<text x="371.3" y="86.7">XI</text>
<text x="382.8" y="86.7">GND</text>
<text x="354" y="91.8">INB+</text>
<text x="354" y="94.3">INB-</text>
<text x="368.7" y="94.3">RATE</text>
<text x="382.8" y="94.3">GND</text>
<text x="47.1" y="97">TP1</text>
<text x="47.1" y="99.5">TP</text>
<text x="77.1" y="97">TP2</text>
<text x="77.1" y="99.5">TP</text>
<text x="257.6" y="98.1">+4V5</text>
<text x="354" y="99.4">VBG</text>
<text x="364.6" y="100.6" transform="rotate(-90 364.6 100.6)">AGND</text>
<text x="44.6" y="104.8">+4V5</text>
<text x="74.6" y="104.8">GND</text>
<text x="243.8" y="112.1">AREF</text>
<text x="256.9" y="110.5" transform="rotate(-90 256.9 110.5)">VCC</text>
<text x="259.4" y="111.6" transform="rotate(-90 259.4 111.6)">AVCC</text>
<text x="264.2" y="112.1">PB0</text>
<text x="365.3" y="109.2">GND</text>
<text x="243.8" y="117.2">ADC6</text>
<text x="243.8" y="119.7">ADC7</text>
<text x="264.2" y="114.6">PB1</text>
<text x="264.2" y="117.2">PB2</text>
<text x="264.2" y="119.7">PB3</text>
<text x="264.2" y="122.3">PB4</text>
<text x="264.2" y="124.8">PB5</text>
<text x="257.4" y="127.3">XTAL1/PB6</text>
<text x="257.4" y="129.9">XTAL2/PB7</text>
<text x="264.2" y="135">PC0</text>
<text x="264.2" y="137.5">PC1</text>
<text x="355.1" y="133">C12</text>
<text x="355.1" y="135.6">100n</text>
<text x="385.1" y="133">C13</text>
<text x="385.1" y="135.6">10u</text>
<text x="415.1" y="133">R15</text>
<text x="415.1" y="135.6">100</text>
<text x="445.1" y="133">C14</text>
<text x="445.1" y="135.6">100n</text>
<text x="475.1" y="133">C15</text>
<text x="475.1" y="135.6">100n</text>
<text x="222.5" y="143.9">ATmega328P-AU</text>
<text x="236" y="141.3">U1</text>
<text x="264.2" y="140">PC2</text>
<text x="264.2" y="142.6">PC3</text>
<text x="352.6" y="142.9">GND</text>
<text x="382.6" y="142.9">GND</text>
<text x="442.6" y="142.9">GND</text>
<text x="264.2" y="145.1">PC4</text>
<text x="264.2" y="147.7">PC5</text>
<text x="257.2" y="150.2">~{RESET}/PC6</text>
<text x="264.2" y="155.3">PD0</text>
<text x="264.2" y="157.8">PD1</text>
<text x="264.2" y="160.4">PD2</text>
<text x="385.1" y="161.1">TP3</text>
<text x="264.2" y="162.9">PD3</text>
<text x="264.2" y="165.4">PD4</text>
<text x="264.2" y="168">PD5</text>
<text x="340.5" y="166.7">GND</text>
<text x="385.1" y="163.6">TP</text>
<text x="264.2" y="170.5">PD6</text>
<text x="264.2" y="173.1">PD7</text>
<text x="256.9" y="176.8" transform="rotate(-90 256.9 176.8)">GND</text>
<text x="349.8" y="174.3">J3</text>
<text x="349.8" y="176.9">Load</text>
<text x="355.5" y="176.9">cell</text>
<text x="360.1" y="176.9">bridge</text>
<text x="367.2" y="176.9">E+</text>
<text x="371.1" y="176.9">E-</text>
<text x="375" y="176.9">A+</text>
<text x="378.8" y="176.9">A-</text>
<text x="257.6" y="185.4">GND</text>
<text x="237.8" y="244.5">J2</text>
<text x="31.3" y="249.7">+4V5</text>
<text x="48.9" y="251">BZ1</text>
<text x="98.9" y="249.7">+4V5</text>
<text x="120.2" y="251.9">D2</text>
<text x="197.3" y="250.4">+4V5</text>
<text x="201.9" y="247.7">GND</text>
<text x="237.8" y="247.1">ISP</text>
<text x="254.7" y="247.7">+4V5</text>
<text x="48.9" y="253.5">Buzzer</text>
<text x="82.6" y="253.5">Q1</text>
<text x="82.6" y="256">MMBT3904</text>
<text x="120.2" y="254.4">1N4148WS</text>
<text x="152.3" y="252.2">R6</text>
<text x="152.3" y="254.8">1k</text>
<text x="258.2" y="254.8">GND</text>
<text x="207.8" y="259.9">J4</text>
<text x="207.8" y="262.4">TM1637</text>
<text x="216.2" y="262.4">4-digit</text>
<text x="82.2" y="264.6">GND</text>
<text x="32.5" y="285.8">GND</text>
<text x="55.3" y="284.6">D1</text>
<text x="55.3" y="287.1">Green</text>
<text x="100.1" y="285.8">GND</text>
<text x="122.9" y="284.6">D5</text>
<text x="122.9" y="287.1">Amber</text>
<text x="84.7" y="288.4">R5</text>
<text x="84.7" y="290.9">1k</text>
<text x="152.3" y="288.4">R8</text>
<text x="152.3" y="290.9">1k</text>
<text x="32.5" y="319.5">GND</text>
<text x="55.3" y="318.2">D6</text>
<text x="55.3" y="320.7">Red</text>
<text x="84.7" y="322">R9</text>
<text x="104.5" y="321.7">SW2</text>
<text x="127.2" y="319.5">GND</text>
<text x="84.7" y="324.5">1k</text>
<text x="97.1" y="324.2">Tare</text>
<text x="102.3" y="324.2">/</text>
<text x="104.8" y="324.2">zero</text>
</g>
<g font-size="1.8" fill="#0f0f0f">
<text x="268.7" y="59.2" transform="rotate(-90 268.7 59.2)">AREF</text>
<text x="436.1" y="59.2" transform="rotate(-90 436.1 59.2)">AVDD</text>
<text x="103.2" y="62.7">BAT_SW</text>
<text x="342.3" y="72.8">AVDD</text>
<text x="342.3" y="75.4">AVDD</text>
<text x="380.2" y="77.9">HX_SCK</text>
<text x="380.2" y="75.4">HX_DOUT</text>
<text x="298.7" y="80.4" transform="rotate(-90 298.7 80.4)">RESET</text>
<text x="343.7" y="83">A_P</text>
<text x="406" y="79.3" transform="rotate(-90 406 79.3)">AVDD</text>
<text x="343.6" y="85.5">A_N</text>
<text x="232.2" y="110.9">AREF</text>
<text x="275" y="113.4">BUZ</text>
<text x="275" y="110.9">TARE</text>
<text x="350.6" y="112.8" transform="rotate(-90 350.6 112.8)">VBG</text>
<text x="275" y="118.5">MOSI</text>
<text x="275" y="123.6">SCK</text>
<text x="275" y="121.1">MISO</text>
<text x="380.6" y="125.8" transform="rotate(-90 380.6 125.8)">AVDD</text>
<text x="410.7" y="125.8" transform="rotate(-90 410.7 125.8)">AVDD</text>
<text x="440.7" y="125.8" transform="rotate(-90 440.7 125.8)">EXC</text>
<text x="470.7" y="125.8" transform="rotate(-90 470.7 125.8)">A_P</text>
<text x="275" y="143.9">DIO</text>
<text x="275" y="146.5">DCLK</text>
<text x="275" y="149">RESET</text>
<text x="410.7" y="144.9" transform="rotate(-90 410.7 144.9)">EXC</text>
<text x="470.7" y="144.7" transform="rotate(-90 470.7 144.7)">A_N</text>
<text x="275" y="159.2">HX_DOUT</text>
<text x="275" y="161.7">HX_SCK</text>
<text x="275" y="166.8">LED_G</text>
<text x="343.4" y="162.9">EXC</text>
<text x="343.7" y="168">A_P</text>
<text x="275" y="171.9">LED_R</text>
<text x="275" y="169.3">LED_A</text>
<text x="343.6" y="170.5">A_N</text>
<text x="380.6" y="170.6" transform="rotate(-90 380.6 170.6)">A_P</text>
<text x="80.3" y="245" transform="rotate(-90 80.3 245)">BZ_N</text>
<text x="147.9" y="245" transform="rotate(-90 147.9 245)">BUZ</text>
<text x="122.1" y="248.5">BZ_N</text>
<text x="230.4" y="248.5">MISO</text>
<text x="231.2" y="251">SCK</text>
<text x="255.5" y="251">MOSI</text>
<text x="34.2" y="253.6">BZ_N</text>
<text x="62.9" y="253.6">BUZ_B</text>
<text x="200.1" y="256.1">DCLK</text>
<text x="201.8" y="253.6">DIO</text>
<text x="229.2" y="253.6">RESET</text>
<text x="147.9" y="266.5" transform="rotate(-90 147.9 266.5)">BUZ_B</text>
<text x="80.3" y="281.2" transform="rotate(-90 80.3 281.2)">LED_G</text>
<text x="147.9" y="281.2" transform="rotate(-90 147.9 281.2)">LED_A</text>
<text x="66.9" y="294.8">D1_A</text>
<text x="134.5" y="294.8">D5_A</text>
<text x="80.3" y="314.8" transform="rotate(-90 80.3 314.8)">LED_R</text>
<text x="102.1" y="318.3">TARE</text>
<text x="66.9" y="328.4">D6_A</text>
</g>
<g font-size="1.8" fill="#a90000">
<text x="44.2" y="62.7">1</text>
<text x="44.2" y="65.3">2</text>
<text x="81.2" y="65">1</text>
<text x="122.8" y="65" transform="rotate(-90 122.8 65)">3</text>
<text x="360.9" y="65" transform="rotate(-90 360.9 65)">1</text>
<text x="366" y="65.6" transform="rotate(-90 366 65.6)">16</text>
<text x="73.6" y="67.5">2</text>
<text x="81.2" y="70.1">3</text>
<text x="113.7" y="70.1">1</text>
<text x="351.6" y="70.4">2</text>
<text x="122.8" y="72.6" transform="rotate(-90 122.8 72.6)">2</text>
<text x="351.6" y="72.9">3</text>
<text x="351.6" y="75.4">4</text>
<text x="373.8" y="78">11</text>
<text x="373.8" y="75.4">12</text>
<text x="351.6" y="83.1">8</text>
<text x="373.8" y="83.1">13</text>
<text x="351.6" y="85.6">7</text>
<text x="373.8" y="85.6">14</text>
<text x="351" y="90.7">10</text>
<text x="351.6" y="93.2">9</text>
<text x="373.8" y="93.2">15</text>
<text x="351.6" y="98.3">6</text>
<text x="255.7" y="105.6" transform="rotate(-90 255.7 105.6)">4</text>
<text x="258.3" y="106.2" transform="rotate(-90 258.3 106.2)">18</text>
<text x="363.4" y="103.1" transform="rotate(-90 363.4 103.1)">5</text>
<text x="240.7" y="111">20</text>
<text x="268.7" y="111">12</text>
<text x="268.7" y="113.5">13</text>
<text x="240.7" y="116.1">19</text>
<text x="240.7" y="118.6">22</text>
<text x="268.7" y="116.1">14</text>
<text x="268.7" y="118.6">15</text>
<text x="268.7" y="121.1">16</text>
<text x="268.7" y="123.7">17</text>
<text x="269.3" y="126.2">7</text>
<text x="269.3" y="128.8">8</text>
<text x="268.7" y="133.8">23</text>
<text x="268.7" y="136.4">24</text>
<text x="268.7" y="138.9">25</text>
<text x="268.7" y="141.5">26</text>
<text x="268.7" y="144">27</text>
<text x="268.7" y="146.5">28</text>
<text x="268.7" y="149.1">29</text>
<text x="268.7" y="154.2">30</text>
<text x="268.7" y="156.7">31</text>
<text x="268.7" y="159.2">32</text>
<text x="269.3" y="161.8">1</text>
<text x="269.3" y="164.3">2</text>
<text x="269.3" y="166.9">9</text>
<text x="352.2" y="163">1</text>
<text x="352.2" y="165.5">2</text>
<text x="268.7" y="169.4">10</text>
<text x="268.7" y="171.9">11</text>
<text x="352.2" y="168.1">3</text>
<text x="352.2" y="170.6">4</text>
<text x="255.7" y="179.3" transform="rotate(-90 255.7 179.3)">3</text>
<text x="43.6" y="248.6">1</text>
<text x="82.6" y="250.8" transform="rotate(-90 82.6 250.8)">3</text>
<text x="210.2" y="248.6">1</text>
<text x="210.2" y="251.1">2</text>
<text x="240.2" y="248.6">1</text>
<text x="240.2" y="251.1">3</text>
<text x="249.1" y="248.6">2</text>
<text x="249.1" y="251.1">4</text>
<text x="43.6" y="253.6">2</text>
<text x="75.2" y="255.9">1</text>
<text x="210.2" y="253.6">3</text>
<text x="210.2" y="256.2">4</text>
<text x="240.2" y="253.6">5</text>
<text x="249.1" y="253.6">6</text>
<text x="82.6" y="258.4" transform="rotate(-90 82.6 258.4)">2</text>
</g>
</svg>
